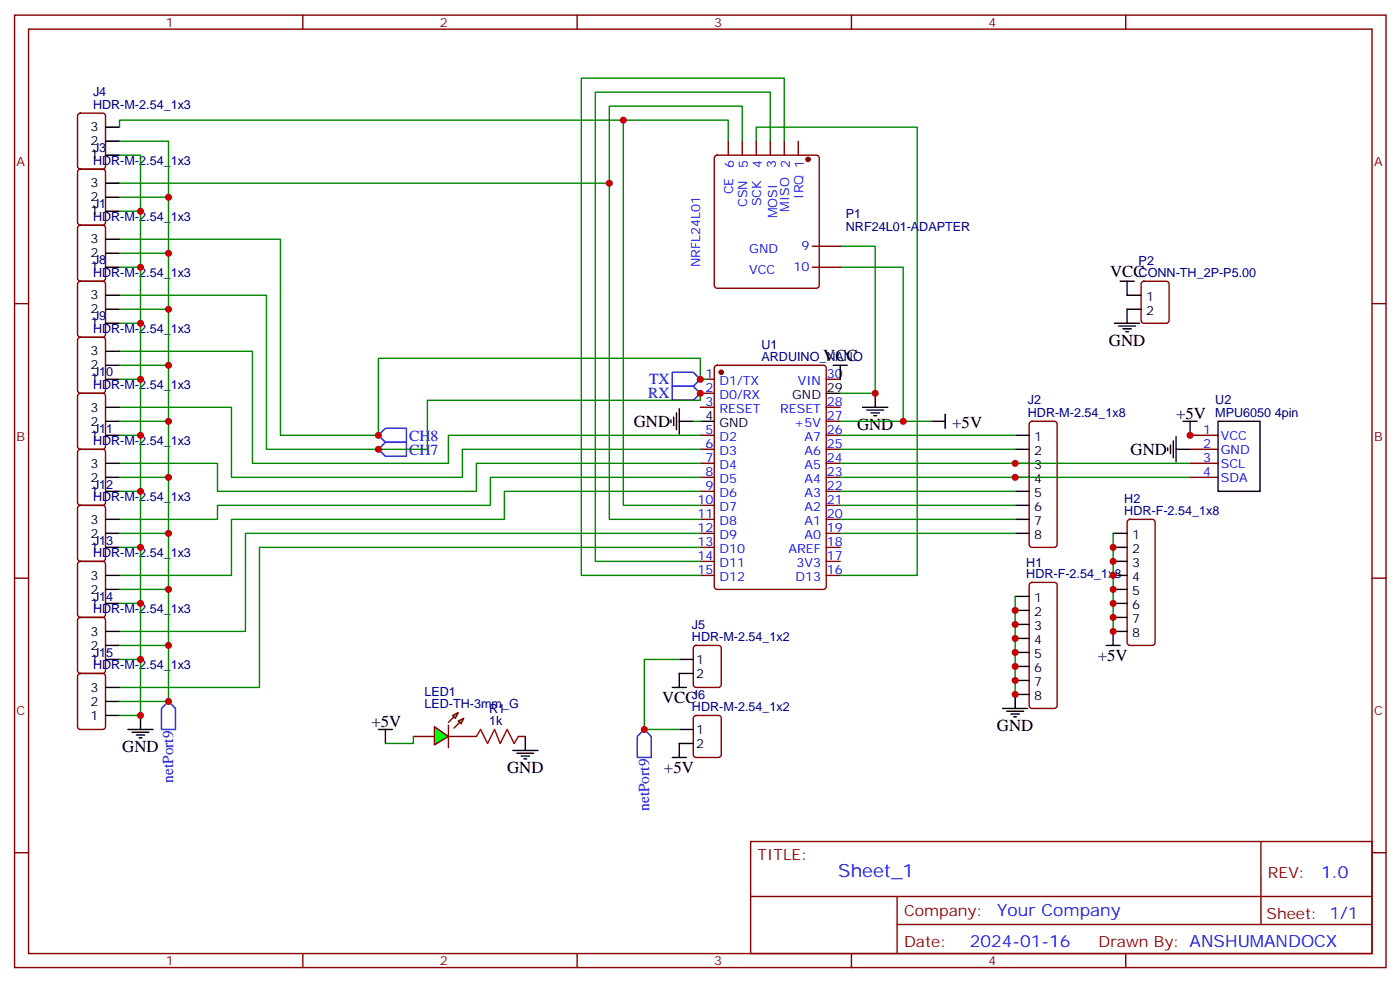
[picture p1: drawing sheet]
<svg xmlns="http://www.w3.org/2000/svg" width="353mm" height="247mm" viewBox="0 0 353 247" stroke-linecap="round" stroke-linejoin="round" font-family="sans-serif">
<g fill="none" stroke="#870000" stroke-width=".35">
<path d="M3.7 3.8h345.7v239.9h-345.7zM7.2 7.3h338.7v232.9h-338.7zM76.3 3.8v3.5M145.5 3.8v3.5M214.6 3.8v3.5M283.8 3.8v3.5M19.8 28.7l.4-.2h5.7a.71 .71 0 0 1 .7 .7l-.1 13-.6 .4h-5.7l-.4-.2-.3-.5v-12.7zM19.8 56.9l.4-.2h5.7a.71 .71 0 0 1 .7 .7l-.1 13-.6 .4h-5.7l-.4-.2-.3-.5v-12.7zM19.8 42.8l.4-.2h5.7a.71 .71 0 0 1 .7 .7l-.1 13-.6 .4h-5.7l-.4-.2-.3-.5v-12.7zM3.7 76.5h3.5M19.8 71l.4-.2h5.7a.71 .71 0 0 1 .7 .7l-.1 13-.6 .4h-5.7l-.4-.2-.3-.5v-12.7zM287.9 71l.5-.2h5.6a.71 .71 0 0 1 .7 .7l-.1 9.5-.6 .4h-5.6l-.5-.2-.2-.5v-9.2z"/>
<path d="M345.9 76.5h3.5M19.8 85.2l.4-.3h5.7a.71 .71 0 0 1 .7 .8l-.1 12.9-.6 .5h-5.7l-.4-.3-.3-.4v-12.7zM19.8 99.3l.4-.2h5.7a.71 .71 0 0 1 .7 .7l-.1 12.9-.6 .5h-5.7l-.4-.3-.3-.4v-12.7zM176.5 95.5h3.6M176.5 99.1h3.6M180.3 92.2l.5-.2h26.8a.71 .71 0 0 1 .7 .7l-.1 55.3-.6 .4h-26.8l-.5-.2-.2-.5v-55zM208.3 95.5h3.5M19.8 113.4l.4-.2h5.7a.71 .71 0 0 1 .7 .7l-.1 13-.6 .4h-5.7l-.4-.3-.3-.4v-12.7zM176.5 102.6h3.6M176.5 109.6h3.6M176.5 113.2h3.6M176.5 116.7h3.6"/>
<path d="M208.3 102.6h3.5M208.3 109.6h3.5M208.3 113.2h3.5M208.3 116.7h3.5M208.3 106.1h3.5M259.7 106.3l.4-.2h5.7a.71 .71 0 0 1 .7 .7v30.4l-.2 .5-.5 .2h-5.7l-.5-.3-.2-.4v-30.4zM300 109.6h7.1M300 113.2h7.1M300 116.7h7.1M19.8 127.5l.4-.2h5.7a.71 .71 0 0 1 .7 .7l-.1 13-.6 .4h-5.7l-.4-.2-.3-.5v-12.7zM176.5 120.2h3.6M176.5 123.8h3.6"/>
<path d="M176.5 127.3h3.6M176.5 130.8h3.6M176.5 134.3h3.6M176.5 137.9h3.6M208.3 120.2h3.5M208.3 123.8h3.5M208.3 127.3h3.5M208.3 130.8h3.5M208.3 134.3h3.5M208.3 137.9h3.5M300 120.2h7.1M3.7 145.6h3.5"/>
<path d="M19.8 141.6l.4-.2h5.7a.71 .71 0 0 1 .7 .7l-.1 13-.6 .4h-5.7l-.4-.2-.3-.5v-12.7zM19.8 155.7l.4-.2h5.7a.71 .71 0 0 1 .7 .7l-.1 13-.6 .4h-5.7l-.4-.2-.3-.5v-12.7zM176.5 141.4h3.6M176.5 144.9h3.6M208.3 141.4h3.5M208.3 144.9h3.5M345.9 145.6h3.5M19.8 169.8l.4-.2h5.7a.71 .71 0 0 1 .7 .7l-.1 13-.6 .4h-5.7l-.4-.2-.3-.5v-12.7zM175 162.8l.5-.2h5.6a.71 .71 0 0 1 .7 .7v9.4l-.7 .4h-5.6l-.5-.2-.2-.5v-9.1zM175 180.4l.5-.2h5.6a.71 .71 0 0 1 .7 .7v9.5l-.7 .4h-5.6l-.5-.3-.2-.4v-9.2zM3.7 214.8h3.5M189.2 211.9h156.7v28.3h-156.7z"/>
<path d="M317.9 212v20.9M345.9 214.8h3.5M189.3 225.8h156.4M226.1 232.9h119.6M226.1 225.8v14.1M76.3 240.2v3.5M145.5 240.2v3.5M214.6 240.2v3.5M283.8 240.2v3.5"/>
</g>
<circle cx="181.8" cy="93.8" r=".53" fill="#870000" stroke="#870000" stroke-width=".35"/>
<g fill="none" stroke="#000" stroke-width=".35">
<path d="M26.6 32h3.5M26.6 39.1h3.5M26.6 35.6h3.5M26.6 46.1h3.5M26.6 53.2h3.5M26.6 49.7h3.5M26.6 74.4h3.5M26.6 77.9h3.5M26.6 60.3h3.5M26.6 67.3h3.5M26.6 63.8h3.5M282.4 70.8h3.5"/>
<path d="M284.1 70.8v3.6h3.6M287.7 77.9h-3.6v3.5M26.6 92h3.5M26.6 81.4h3.5M26.6 88.5h3.5M26.6 95.5h3.5M208.3 99.1h3.5M210 92h3.6M211.8 92v3.5M220.6 99.1v3.5M281 81.4h6.3M282 82.1h4.2"/>
<path d="M283.1 82.8h2.1M283.8 83.5h.7M26.6 106.1h3.5M26.6 102.6h3.5M26.6 109.6h3.5M26.6 116.7h3.5M169.1 105.8v.7M169.8 105.1v2.1M170.5 104v4.2M171.2 106.1h3.6M171.2 102.9v6.4M176.5 106.1h3.6"/>
<path d="M217.5 102.6h6.3M218.5 103.3h4.2M219.6 104h2.1M220.3 104.7h.7M234.7 106.1h3.6M238.3 104.4v3.5M255.9 109.6h3.5M255.9 113.2h3.5M255.9 116.7h3.5M294.4 112.8v.7M295.1 112.1v2.1M295.8 111.1v4.2"/>
<path d="M296.5 113.2h3.5M296.5 110v6.3M298.2 106.1h3.6M300 106.1v3.5M307.1 106.1h10.5v17.7h-10.5zM26.6 120.2h3.5M26.6 123.8h3.5M26.6 130.8h3.5M26.6 134.3h3.5M26.6 137.9h3.5M255.9 120.2h3.5M255.9 123.8h3.5"/>
<path d="M255.9 127.3h3.5M255.9 130.8h3.5M255.9 134.3h3.5M26.6 144.9h3.5M26.6 152h3.5M26.6 148.4h3.5M26.6 159h3.5M26.6 166.1h3.5M26.6 173.1h3.5M26.6 162.6h3.5M26.6 176.7h3.5M169.5 173.1h3.5"/>
<path d="M171.2 166.1h3.6M174.8 169.6h-3.6v3.5M26.6 180.2h3.5M32.2 183.7h6.4M33.3 184.4h4.2M34.4 185.1h2.1M35.1 185.8h.7M35.4 180.2v3.5M169.5 190.8h3.5M171.2 183.7h3.6M174.8 187.3h-3.6v3.5"/>
</g>
<g fill="none" stroke="#008700" stroke-width=".35">
<path d="M30.1 35.6h12.4v28.2M30.1 39.1h5.3v28.2M157.1 30.3h-127v1.7M183.6 35.6v-5.3h-26.5v97h19.4M187.1 35.6v-8.9h-33.5v104.1h22.9M190.6 35.6v-3.6h40.6v112.9h-19.4M194.2 35.6v-12.4h-44.1v118.2h26.4M197.7 35.6v-15.9h-51.2v125.2h30M30.1 46.1h123.5M30.1 49.7h12.4M30.1 53.2h5.3M30.1 60.3h40.6v49.3h24.7v-19.4h81.1v5.3h1.8"/>
<path d="M30.1 74.4h37.1v38.8h40.5v-12.4h68.8v-1.7M30.1 67.3h5.3v112.9h-5.3M30.1 63.8h12.4v112.9h-12.4M30.1 77.9h12.4M211.8 62h8.8v37.1h-8.8M211.8 67.3h15.9v38.8M30.1 88.5h33.5v28.2h49.4v-7.1h63.5M30.1 95.5h5.3M30.1 81.4h5.3M30.1 92h12.4M30.1 102.6h28.2v17.6h58.3v-7h59.9M30.1 116.7h24.7v7.1h65.3v-7.1h56.4"/>
<path d="M30.1 106.1h12.4M30.1 109.6h5.3M174.8 106.1h1.7M211.8 106.1h22.9M211.8 109.6h44.1M211.8 113.2h44.1M211.8 116.7h88.2M300 109.6h1.8M30.1 120.2h12.4M30.1 123.8h5.3M30.1 134.3h12.4M30.1 137.9h5.3"/>
<path d="M176.5 137.9h-111.1v35.2h-35.3M176.5 134.3h-114.6v24.7h-31.8M176.5 120.2h-52.9v7.1h-68.8v3.5h-24.7M176.5 123.8h-49.4v7h-68.8v14.1h-28.2M211.8 120.2h88.2M211.8 123.8h44.1M211.8 127.3h44.1M211.8 130.8h44.1M211.8 134.3h44.1M30.1 152h5.3M30.1 148.4h12.4M30.1 166.1h5.3"/>
<path d="M30.1 162.6h12.4M171.2 166.1h-8.8v17.6h8.8"/>
</g>
<path d="M169.5 93.8h5.3l1.7 1.7-1.7 1.8h-5.3zM169.5 97.3h5.3l1.7 1.8-1.7 1.7h-5.3zM95.4 113.2l1.8-1.8h5.2v3.5h-5.2zM95.4 109.6l1.8-1.7h5.2v3.5h-5.2zM42.5 176.7l1.7 1.7v5.3h-3.5v-5.3zM162.4 183.7l1.8 1.8v5.3h-3.5v-5.3z" fill="none" stroke="#00f" stroke-width=".35"/>
<path d="M109.5 183l3.5 2.5-3.5 2.1z" fill="#0f0" stroke="#870000" stroke-width=".35"/>
<path d="M113 182.7v5.6z" fill="#f00" stroke="#870000" stroke-width=".35"/>
<g fill="#870000" stroke="#870000" stroke-width=".35">
<path d="M113 182l1.4-1.4z"/>
<path d="M114.4 183.4l1.5-1.4z"/>
</g>
<g fill="#0f0" stroke="#870000" stroke-width=".35">
<path d="M114.1 180.2l1.4-.7-.7 1.4z"/>
<path d="M115.5 181.6l1.4-.7-.7 1.4z"/>
</g>
<g fill="none" stroke="#870000" stroke-width=".35">
<path d="M180.3 39.3l.5-.2h25a.71 .71 0 0 1 .7 .7v32.1l-.2 .5-.5 .2h-25l-.5-.2-.2-.5v-32.1zM183.6 35.6v3.5M187.1 35.6v3.5M190.6 35.6v3.5M194.2 35.6v3.5M197.7 35.6v3.5M201.2 35.6v3.5M204.8 62h7M204.8 67.3h7M284.4 131l.4-.2h5.7a.71 .71 0 0 1 .7 .7v30.4l-.3 .5-.4 .2h-5.7l-.5-.3-.2-.4v-30.4zM259.7 146.9l.4-.2h5.7a.71 .71 0 0 1 .7 .7v30.3l-.2 .5-.5 .2h-5.7l-.5-.2-.2-.5v-30.3zM104.2 185.5h5.3"/>
<path d="M113 185.5h7.1M130.7 185.5h1.7"/>
</g>
<path d="M120.1 185.5l1-1.8 1.8 3.6 1.8-3.6 1.4 3.6 1.7-3.6 1.8 3.6 1.1-1.8" fill="none" stroke="#a10000" stroke-width=".35"/>
<g fill="none" stroke="#000" stroke-width=".35">
<path d="M280.6 134.3h3.5M280.6 137.9h3.5M255.9 150.2h3.5M255.9 153.7h3.5M255.9 157.3h3.5M280.6 141.4h3.5M280.6 144.9h3.5M280.6 148.4h3.5M280.6 152h3.5M280.6 155.5h3.5M284.1 159h-3.5v3.6M252.7 178.4h6.4"/>
<path d="M253.8 179.1h4.2M254.8 179.8h2.2M255.9 160.8h3.5M255.9 164.3h3.5M255.9 167.9h3.5M255.9 171.4h3.5M259.4 174.9h-3.5v3.5M278.8 162.6h3.6M95.4 183.7h3.5M97.2 183.7v3.6M129.3 189h6.3M130.3 189.7h4.2"/>
<path d="M131.4 190.4h2.1M132.1 191.1h.7M132.4 185.5v3.5M255.6 180.6h.7"/>
</g>
<path d="M280.6 134.3v24.7M255.9 150.2v24.7M104.2 185.5v1.8h-7" fill="none" stroke="#008700" stroke-width=".35"/>
<circle cx="203.7" cy="40.1" r=".53" fill="#870000" stroke="#870000" stroke-width=".35"/>
<g fill="#c00">
<circle cx="220.6" cy="99.1" r=".88"/>
<circle cx="227.7" cy="106.1" r=".88"/>
<circle cx="255.9" cy="120.2" r=".88"/>
<circle cx="255.9" cy="116.7" r=".88"/>
<circle cx="300" cy="109.6" r=".88"/>
<circle cx="162.4" cy="183.7" r=".88"/>
<circle cx="176.5" cy="99.1" r=".88"/>
<circle cx="95.4" cy="113.2" r=".88"/>
<circle cx="95.4" cy="109.6" r=".88"/>
<circle cx="176.5" cy="95.5" r=".88"/>
<circle cx="35.4" cy="166.1" r=".88"/>
<circle cx="35.4" cy="137.9" r=".88"/>
<circle cx="35.4" cy="152" r=".88"/>
<circle cx="35.4" cy="123.8" r=".88"/>
<circle cx="35.4" cy="109.6" r=".88"/>
<circle cx="35.4" cy="95.5" r=".88"/>
<circle cx="35.4" cy="81.4" r=".88"/>
<circle cx="42.5" cy="162.6" r=".88"/>
<circle cx="42.5" cy="148.4" r=".88"/>
<circle cx="42.5" cy="134.3" r=".88"/>
<circle cx="42.5" cy="120.2" r=".88"/>
<circle cx="42.5" cy="106.1" r=".88"/>
<circle cx="42.5" cy="92" r=".88"/>
<circle cx="42.5" cy="77.9" r=".88"/>
<circle cx="42.5" cy="176.7" r=".88"/>
<circle cx="35.4" cy="180.2" r=".88"/>
<circle cx="157.1" cy="30.3" r=".88"/>
<circle cx="153.6" cy="46.1" r=".88"/>
<circle cx="42.5" cy="63.8" r=".88"/>
<circle cx="42.5" cy="49.7" r=".88"/>
<circle cx="35.4" cy="67.3" r=".88"/>
<circle cx="35.4" cy="53.2" r=".88"/>
<circle cx="255.9" cy="153.7" r=".88"/>
<circle cx="255.9" cy="157.3" r=".88"/>
<circle cx="255.9" cy="160.8" r=".88"/>
<circle cx="255.9" cy="164.3" r=".88"/>
<circle cx="255.9" cy="167.9" r=".88"/>
<circle cx="255.9" cy="171.4" r=".88"/>
<circle cx="255.9" cy="174.9" r=".88"/>
<circle cx="280.6" cy="159" r=".88"/>
<circle cx="280.6" cy="137.9" r=".88"/>
<circle cx="280.6" cy="141.4" r=".88"/>
<circle cx="280.6" cy="144.9" r=".88"/>
<circle cx="280.6" cy="148.4" r=".88"/>
<circle cx="280.6" cy="152" r=".88"/>
<circle cx="280.6" cy="155.5" r=".88"/>
</g>
<text font-size="4.6" fill="#00f" x="211.3" y="221">Sheet_1</text>
<g font-size="4.2">
<text x="279.9" y="69.8">VCC</text>
<text x="279.5" y="87.1">GND</text>
<text x="207.5" y="90.9">VCC</text>
<text x="159.8" y="107.5">GND</text>
<text x="240" y="107.9">+5V</text>
<text x="296.5" y="105.4">+5V</text>
<text x="216" y="108.2">GND</text>
<text x="285" y="114.6">GND</text>
<text x="276.7" y="166.5">+5V</text>
<text x="166.9" y="177.1">VCC</text>
<text x="93.6" y="183">+5V</text>
<text x="251.3" y="184.1">GND</text>
<text x="30.8" y="189.4">GND</text>
<text x="127.8" y="194.7">GND</text>
<text x="167.4" y="194.7">+5V</text>
</g>
<g font-size="4.2" fill="#00f">
<text x="333" y="221.2">1.0</text>
<text x="251.4" y="230.8">Your Company</text>
<text x="244.5" y="238.6">2024-01-16</text>
</g>
<g font-size="3.9" fill="#00f">
<text x="163.4" y="100.3">RX</text>
<text x="163.6" y="96.8">TX</text>
<text x="103.2" y="111">CH8</text>
<text x="103.2" y="114.5">CH7</text>
<text x="43.6" y="197.2" transform="rotate(-90 43.6 197.2)">netPort9</text>
<text x="163.7" y="204.2" transform="rotate(-90 163.7 204.2)">netPort9</text>
</g>
<g font-size="3.9" fill="#800">
<text x="191" y="216.5">TITLE:</text>
<text x="319.6" y="221.2">REV:</text>
<text x="227.9" y="230.7">Company:</text>
<text x="319.3" y="231.4">Sheet: 1/1</text>
<text x="227.9" y="238.4">Date:</text>
<text x="276.9" y="238.5">Drawn By: ANSHUMANDOCX</text>
</g>
<g font-size="3.2" fill="#800">
<text x="41.8" y="6.8">1</text>
<text x="110.9" y="6.8">2</text>
<text x="180.1" y="6.8">3</text>
<text x="249.2" y="6.8">4</text>
<text x="4.2" y="41.9">A</text>
<text x="346.4" y="41.9">A</text>
<text x="4.2" y="111.1">B</text>
<text x="346.4" y="111.1">B</text>
<text x="4.2" y="180.2">C</text>
<text x="346.4" y="180.2">C</text>
<text x="41.8" y="243.2">1</text>
<text x="110.9" y="243.2">2</text>
<text x="180.1" y="243.2">3</text>
<text x="249.2" y="243.2">4</text>
</g>
<g font-size="3.2" fill="#000080">
<text x="23.4" y="27.4">HDR-M-2.54_1x3</text>
<text x="23.4" y="24.3">J4</text>
<text x="23.4" y="41.6">HDR-M-2.54_1x3</text>
<text x="23.4" y="38.4">J3</text>
<text x="23.4" y="52.5">J1</text>
<text x="23.4" y="55.7">HDR-M-2.54_1x3</text>
<text x="213.2" y="58.1">NRF24L01-ADAPTER</text>
<text x="213.2" y="54.9">P1</text>
<text x="23.4" y="69.8">HDR-M-2.54_1x3</text>
<text x="23.4" y="66.6">J8</text>
<text x="287" y="69.8">CONN-TH_2P-P5.00</text>
<text x="287" y="66.8">P2</text>
<text x="23.4" y="83.9">HDR-M-2.54_1x3</text>
<text x="23.4" y="80.7">J9</text>
<text x="191.9" y="88">U1</text>
<text x="23.4" y="94.8">J10</text>
<text x="191.9" y="90.9">ARDUINO_NANO</text>
<text x="23.4" y="98">HDR-M-2.54_1x3</text>
<text x="259.1" y="101.8">J2</text>
<text x="306.4" y="101.8">U2</text>
<text x="259.1" y="105.1">HDR-M-2.54_1x8</text>
<text x="306.4" y="105.1">MPU6050 4pin</text>
<text x="23.4" y="112.1">HDR-M-2.54_1x3</text>
<text x="23.4" y="108.9">J11</text>
<text x="23.4" y="123">J12</text>
<text x="23.4" y="126.2">HDR-M-2.54_1x3</text>
<text x="283.4" y="129.8">HDR-F-2.54_1x8</text>
<text x="283.4" y="126.8">H2</text>
<text x="23.4" y="137.2">J13</text>
<text x="23.4" y="140.3">HDR-M-2.54_1x3</text>
<text x="258.7" y="142.7">H1</text>
<text x="258.7" y="145.6">HDR-F-2.54_1x8</text>
<text x="23.4" y="154.4">HDR-M-2.54_1x3</text>
<text x="23.4" y="151.3">J14</text>
<text x="174.4" y="161.5">HDR-M-2.54_1x2</text>
<text x="174.4" y="158.3">J5</text>
<text x="23.4" y="165.4">J15</text>
<text x="23.4" y="168.6">HDR-M-2.54_1x3</text>
<text x="107" y="178.4">LED-TH-3mm_G</text>
<text x="107" y="175.4">LED1</text>
<text x="123.3" y="179.5">R1</text>
<text x="174.4" y="179.1">HDR-M-2.54_1x2</text>
<text x="174.4" y="176">J6</text>
<text x="123.3" y="182.7">1k</text>
</g>
<g font-size="3.2">
<text x="22.8" y="33.1">3</text>
<text x="22.8" y="40.1">1</text>
<text x="22.8" y="36.6">2</text>
<text x="22.8" y="47.2">3</text>
<text x="22.8" y="50.7">2</text>
<text x="22.8" y="54.3">1</text>
<text x="22.8" y="61.3">3</text>
<text x="22.8" y="64.8">2</text>
<text x="22.8" y="68.4">1</text>
<text x="22.8" y="75.4">3</text>
<text x="289" y="75.8">1</text>
<text x="22.8" y="82.5">1</text>
<text x="22.8" y="79">2</text>
<text x="289" y="79.3">2</text>
<text x="22.8" y="89.5">3</text>
<text x="22.8" y="93.1">2</text>
<text x="22.8" y="96.6">1</text>
<text x="199.7" y="100.5">GND</text>
<text x="208.5" y="98.7">29</text>
<text x="22.8" y="103.6">3</text>
<text x="22.8" y="107.2">2</text>
<text x="177.9" y="105.8">4</text>
<text x="181.4" y="107.5">GND</text>
<text x="22.8" y="110.7">1</text>
<text x="260.7" y="111.1">1</text>
<text x="22.8" y="117.8">3</text>
<text x="260.7" y="114.6">2</text>
<text x="260.7" y="118.1">3</text>
<text x="22.8" y="124.8">1</text>
<text x="22.8" y="121.3">2</text>
<text x="260.7" y="121.6">4</text>
<text x="260.7" y="125.2">5</text>
<text x="22.8" y="131.9">3</text>
<text x="260.7" y="128.7">6</text>
<text x="22.8" y="135.4">2</text>
<text x="260.7" y="132.2">7</text>
<text x="260.7" y="135.7">8</text>
<text x="285.4" y="135.7">1</text>
<text x="22.8" y="138.9">1</text>
<text x="285.4" y="139.3">2</text>
<text x="285.4" y="142.8">3</text>
<text x="22.8" y="146">3</text>
<text x="22.8" y="149.5">2</text>
<text x="285.4" y="146.3">4</text>
<text x="285.4" y="149.9">5</text>
<text x="22.8" y="153">1</text>
<text x="260.7" y="151.6">1</text>
<text x="260.7" y="155.2">2</text>
<text x="285.4" y="153.4">6</text>
<text x="22.8" y="160.1">3</text>
<text x="260.7" y="158.7">3</text>
<text x="285.4" y="156.9">7</text>
<text x="285.4" y="160.4">8</text>
<text x="22.8" y="167.1">1</text>
<text x="22.8" y="163.6">2</text>
<text x="175.5" y="167.1">1</text>
<text x="260.7" y="162.2">4</text>
<text x="260.7" y="165.7">5</text>
<text x="175.5" y="170.7">2</text>
<text x="260.7" y="169.3">6</text>
<text x="260.7" y="172.8">7</text>
<text x="22.8" y="174.2">3</text>
<text x="22.8" y="177.7">2</text>
<text x="260.7" y="176.3">8</text>
<text x="22.8" y="181.3">1</text>
<text x="175.5" y="184.8">1</text>
<text x="175.5" y="188.3">2</text>
</g>
<g font-size="3.2" fill="#00f">
<text x="185" y="42.4" transform="rotate(-90 185 42.4)">6</text>
<text x="188.5" y="42.4" transform="rotate(-90 188.5 42.4)">5</text>
<text x="192.1" y="42.4" transform="rotate(-90 192.1 42.4)">4</text>
<text x="195.6" y="42.4" transform="rotate(-90 195.6 42.4)">3</text>
<text x="199.1" y="42.4" transform="rotate(-90 199.1 42.4)">2</text>
<text x="184.8" y="49" transform="rotate(-90 184.8 49)">CE</text>
<text x="188.3" y="52.1" transform="rotate(-90 188.3 52.1)">CSN</text>
<text x="191.9" y="52" transform="rotate(-90 191.9 52)">SCK</text>
<text x="198.9" y="53.4" transform="rotate(-90 198.9 53.4)">MISO</text>
<text x="202.5" y="50" transform="rotate(-90 202.5 50)">IRQ 1</text>
<text x="195.9" y="55" transform="rotate(-90 195.9 55)">MOSI</text>
<text x="188.9" y="63.8">GND</text>
<text x="202" y="63.1">9</text>
<text x="176.5" y="67.3" transform="rotate(-90 176.5 67.3)">NRFL24L01</text>
<text x="188.9" y="69.1">VCC</text>
<text x="200" y="68.4">10</text>
<text x="177.9" y="95.2">1</text>
<text x="208.5" y="95.2">30</text>
<text x="177.9" y="98.7">2</text>
<text x="181.4" y="96.9">D1/TX</text>
<text x="181.4" y="100.5">D0/RX</text>
<text x="201.1" y="96.9">VIN</text>
<text x="177.9" y="102.2">3</text>
<text x="181.4" y="104">RESET</text>
<text x="196.6" y="104">RESET</text>
<text x="200.2" y="107.5">+5V</text>
<text x="208.5" y="105.8">27</text>
<text x="208.5" y="102.2">28</text>
<text x="177.9" y="109.3">5</text>
<text x="177.9" y="112.8">6</text>
<text x="181.4" y="111.1">D2</text>
<text x="202.8" y="111.1">A7</text>
<text x="208.5" y="112.8">25</text>
<text x="208.5" y="109.3">26</text>
<text x="303.3" y="109.3">1</text>
<text x="303.3" y="112.8">2</text>
<text x="307.8" y="110.7">VCC</text>
<text x="177.9" y="116.3">7</text>
<text x="177.9" y="119.9">8</text>
<text x="181.4" y="114.6">D3</text>
<text x="181.4" y="118.1">D4</text>
<text x="202.8" y="118.1">A5</text>
<text x="202.8" y="114.6">A6</text>
<text x="208.5" y="119.9">23</text>
<text x="208.5" y="116.3">24</text>
<text x="303.3" y="116.3">3</text>
<text x="303.3" y="119.9">4</text>
<text x="307.8" y="114.2">GND</text>
<text x="307.8" y="117.8">SCL</text>
<text x="177.9" y="123.4">9</text>
<text x="181.4" y="121.6">D5</text>
<text x="181.4" y="125.2">D6</text>
<text x="202.8" y="125.2">A3</text>
<text x="202.8" y="121.6">A4</text>
<text x="208.5" y="123.4">22</text>
<text x="307.8" y="121.3">SDA</text>
<text x="175.8" y="126.9">10</text>
<text x="175.8" y="130.5">11</text>
<text x="181.4" y="128.7">D7</text>
<text x="202.8" y="128.7">A2</text>
<text x="208.5" y="130.5">20</text>
<text x="208.5" y="126.9">21</text>
<text x="175.8" y="134">12</text>
<text x="175.8" y="137.5">13</text>
<text x="181.4" y="132.2">D8</text>
<text x="181.4" y="135.7">D9</text>
<text x="202.8" y="135.7">A0</text>
<text x="202.8" y="132.2">A1</text>
<text x="208.5" y="137.5">18</text>
<text x="208.5" y="134">19</text>
<text x="175.8" y="141">14</text>
<text x="181.4" y="139.3">D10</text>
<text x="181.4" y="142.8">D11</text>
<text x="198.8" y="139.3">AREF</text>
<text x="200.8" y="142.8">3V3</text>
<text x="208.5" y="141">17</text>
<text x="175.8" y="144.6">15</text>
<text x="181.4" y="146.3">D12</text>
<text x="200.5" y="146.3">D13</text>
<text x="208.5" y="144.6">16</text>
</g>
</svg>
